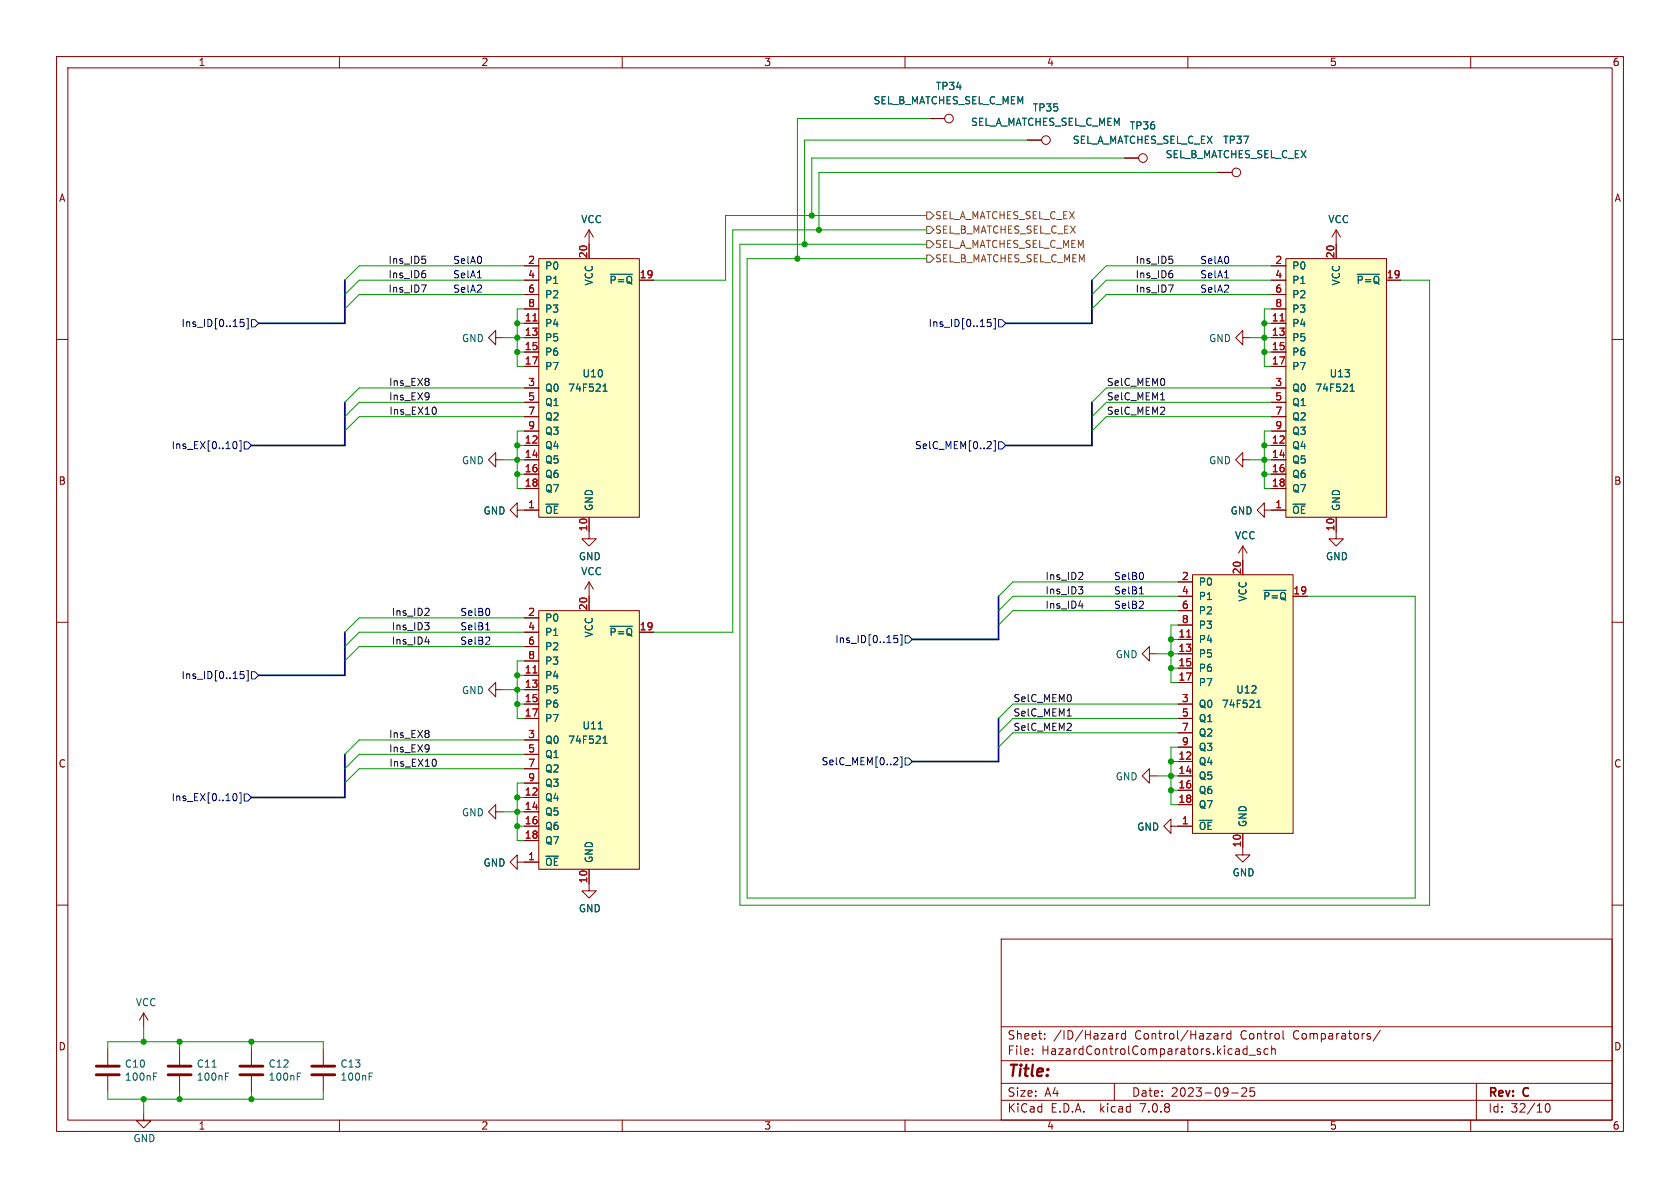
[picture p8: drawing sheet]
<svg xmlns="http://www.w3.org/2000/svg" width="297mm" height="210mm" viewBox="0 0 297 210" stroke-linecap="round" stroke-linejoin="round" font-family="sans-serif">
<g fill="none" stroke="#840000" stroke-width=".18">
<path d="M10 10h277v190h-277zM12 12h273v186h-273zM60 10v2M110 10v2M160 10v2M210 10v2M260 10v2M164.5 21h2.5M181.6 24.8h2.5M198.8 27.9h2.5M215.3 30.5h2.5M10 60h2"/>
<path d="M87.6 59.7v-1.3l-1.2 1.3 1.2 1.3v-1.3h1.3M92.7 57.2h2.5M92.7 59.7h2.5M92.7 49.5h2.5M92.7 47h2.5M92.7 52.1h2.5M92.7 54.6h2.5M95.2 45.7h17.8v45.7h-17.8zM104.1 40.6v5.1M104.1 40.6l-.7 1.3M104.1 40.6l.8 1.3M113 49.5h2.6"/>
<path d="M219.7 59.7v-1.3l-1.3 1.3 1.3 1.3v-1.3h1.3M224.8 57.2h2.5M224.8 59.7h2.5M224.8 49.5h2.5M224.8 47h2.5M224.8 52.1h2.5M224.8 54.6h2.5M227.3 45.7h17.8v45.7h-17.8zM236.2 40.6v5.1M236.2 40.6l-.7 1.3M236.2 40.6l.8 1.3M245.1 49.5h2.5"/>
<path d="M285 60h2M92.7 78.7h2.5M92.7 62.2h2.5M92.7 64.8h2.5M92.7 68.6h2.5M92.7 71.1h2.5M92.7 73.7h2.5M92.7 76.2h2.5M224.8 78.7h2.5M224.8 62.2h2.5M224.8 64.8h2.5M224.8 68.6h2.5"/>
<path d="M224.8 71.1h2.5M224.8 73.7h2.5M224.8 76.2h2.5M87.6 81.3v-1.3l-1.2 1.3 1.2 1.3v-1.3h1.3M91.4 90.2v-1.3l-1.2 1.3 1.2 1.2v-1.2h3.8M92.7 81.3h2.5M92.7 83.8h2.5M92.7 86.4h2.5M104.1 91.4v3.9h1.3l-1.3 1.2-1.2-1.2h1.2M219.7 81.3v-1.3l-1.3 1.3 1.3 1.3v-1.3h1.3M219.7 96.5v5.1M219.7 96.5l-.8 1.3"/>
<path d="M219.7 96.5l.8 1.3M223.5 90.2v-1.3l-1.3 1.3 1.3 1.2v-1.2h3.8M224.8 81.3h2.5M224.8 83.8h2.5M224.8 86.4h2.5M236.2 91.4v3.9h1.3l-1.3 1.2-1.3-1.2h1.3M10 110h2M92.7 119.4h2.5M92.7 111.8h2.5M92.7 109.2h2.5M92.7 114.3h2.5M92.7 116.8h2.5"/>
<path d="M95.2 108h17.8v45.7h-17.8zM104.1 102.9l-.7 1.2M104.1 102.9v5.1M104.1 102.9l.8 1.2M113 111.8h2.6M203.2 115.6v-1.3l-1.3 1.3 1.3 1.2v-1.2h1.3M208.3 113h2.5M208.3 115.6h2.5M208.3 118.1h2.5M208.3 105.4h2.5M208.3 102.9h2.5M208.3 108h2.5"/>
<path d="M208.3 110.5h2.5M210.8 101.6h17.8v45.7h-17.8zM228.6 105.4h2.5M285 110h2M87.6 121.9v-1.2l-1.2 1.2 1.2 1.3v-1.3h1.3M92.7 124.5h2.5M92.7 127h2.5M92.7 121.9h2.5M92.7 130.8h2.5M92.7 133.4h2.5M92.7 135.9h2.5M92.7 138.4h2.5"/>
<path d="M203.2 137.2v-1.3l-1.3 1.3 1.3 1.2v-1.2h1.3M208.3 134.6h2.5M208.3 137.2h2.5M208.3 139.7h2.5M208.3 120.7h2.5M208.3 124.5h2.5M208.3 127h2.5M208.3 129.5h2.5M208.3 132.1h2.5M10 160h2M87.6 143.5v-1.3l-1.2 1.3 1.2 1.3v-1.3h1.3M91.4 152.4v-1.3l-1.2 1.3 1.2 1.3v-1.3h3.8"/>
<path d="M92.7 146.1h2.5M92.7 141h2.5M92.7 143.5h2.5M92.7 148.6h2.5M104.1 153.7v3.8h1.3l-1.3 1.3-1.2-1.3h1.2M207 146.1v-1.3l-1.3 1.3 1.3 1.2v-1.2h3.8M208.3 142.2h2.5M219.7 147.3v3.8h1.3l-1.3 1.3-1.3-1.3h1.3M285 160h2M25.4 179.1l-.8 1.2M25.4 179.1v2.5M25.4 179.1l.8 1.2"/>
<path d="M177 166h108v32h-108zM19 185.4v2.8M19 190.2v2.8M25.4 196.9v1.2h1.3l-1.3 1.3-1.3-1.3h1.3M31.7 185.4v2.8M31.7 190.2v2.8M44.4 185.4v2.8M44.4 190.2v2.8M57.1 185.4v2.8M57.1 190.2v2.8M60 198v2M110 198v2"/>
<path d="M160 198v2M177 194.5h108M177 191.5h108M177 187.5h108M177 181.5h108M182.5 186.3v.1M182.5 185.5v.1M184.7 183.6v.1M184.7 182.8v.1M197 191.5v3M197.4 182.7v1M197.8 182.7l-.3 .1-.1 .2"/>
<path d="M199 182.8l-.5-.1-.3 .3v.4l.2 .2h.6M199 182.2v1.5M210 198v2M216 182.7v1M216.5 182.7l-.3 .1-.2 .2M217.6 182.8l-.4-.1-.3 .3v.4l.1 .2h.6M217.6 182.2v1.5M217.7 193.2h1.2M219.5 192.4l.6-.1 .2 .1 .1 .3-.9 1.1h.9M220 185.4l.5 .1M220.5 184.9v1.5M220.5 186.3l-.5 .1"/>
<path d="M220.8 186.5h1.2M221.7 192.3h-.7v.7l.2-.1h.5l.1 .3-.1 .5-.2 .1-.5-.1M222.8 185.5l-.3-.1-.3 .2 .1 .2 .5 .2v.3h-.6M224.2 185.5l-.5-.1-.2 .3v.4l.1 .2h.6M224.8 185.5l.2-.1 .4 .1 .1 .9M224.8 184.9v1.5M226.8 182.2v1.3l.2 .2M244 182.1l-1.3 2M260 198v2M261 191.5v6.5M273.4 195.2l.1-.1a.81 .81 0 0 1 .6 .6 .81 .81 0 0 1-.3 .8l-.1 .1a.81 .81 0 0 1-.6-.6 .81 .81 0 0 1 .3-.8z"/>
<circle cx="167.8" cy="21" r=".76"/>
<circle cx="184.9" cy="24.8" r=".76"/>
<circle cx="202.1" cy="27.9" r=".76"/>
<circle cx="218.6" cy="30.5" r=".76"/>
</g>
<g fill="#ffffc2" stroke="#ffffc2" stroke-width=".18">
<path d="M210.8 101.6h17.8v45.7h-17.8z"/>
<path d="M227.3 45.7h17.8v45.7h-17.8z"/>
<path d="M95.2 108h17.8v45.7h-17.8z"/>
<path d="M95.2 45.7h17.8v45.7h-17.8z"/>
</g>
<path d="M94.2 56.7h.7M226.3 56.7h.7M94.2 119h.7M209.8 112.6h.7" fill="none" stroke="#a90000" stroke-width=".18"/>
<g fill="none" stroke="#006464" stroke-width=".18">
<path d="M107.9 48.5h3.9M239.9 48.5h4M106.6 69.2h.7M106.6 68.3l.4-.4v1.3M238.7 69.2h.7M238.7 68.3l.4-.4v1.3M107.9 110.7h3.9M223.4 104.4h4M105.8 128.8h.7M106.6 131.4h.7M106.6 130.5l.4-.4v1.3M222.2 125h.7"/>
<path d="M222.2 124.1l.3-.3v1.2M27.2 190.3h.4M27.2 189.7h.6M37.5 188.6h.7M39.9 190.3h.4M39.9 189.7h.6M52.6 190.3h.4M52.6 189.7h.6M65.3 190.3h.4M65.3 189.7h.6"/>
</g>
<path d="M17 190h4.1M17 188.5h4.1M29.7 190h4.1M29.7 188.5h4.1M42.4 190h4.1M42.4 188.5h4.1M55.1 190h4.1M55.1 188.5h4.1" fill="none" stroke="#840000" stroke-width=".51"/>
<path d="M163.8 37.5h.7l.6 .6-.6 .6h-.7zM163.8 40h.7l.6 .6-.6 .7h-.7zM163.8 45.1h.7l.6 .6-.6 .7h-.7zM163.8 42.5h.7l.6 .7-.6 .6h-.7z" fill="none" stroke="#725600" stroke-width=".18"/>
<g fill="none" stroke="#000084" stroke-width=".18">
<path d="M42.5 56.5h.6M42.5 57l.4-.1 .3 .3-.2 .5h-.5M43.6 56.3h.3v1.9h-.3M44.4 56.5h.7l.6 .7-.6 .6h-.7zM174.6 57l.4-.1 .2 .3-.1 .5h-.5M174.6 56.5h.6M175.7 56.3h.3v1.9h-.3M176.5 56.5h.7l.6 .7-.6 .6h-.7zM41.3 78.1l.2-.1a.68 .68 0 0 1 .4 .7 .68 .68 0 0 1-.4 .6h-.2M42.3 77.9h.3v1.8h-.3M43.2 78.1h.6l.6 .6-.6 .7h-.6zM175 78l.2 .3v.3l-.7 .7h.7"/>
<path d="M175.7 77.9h.3v1.8h-.3M176.5 78.1h.7l.6 .6-.6 .7h-.7zM42.5 119.2h.4l.3 .2-.2 .5h-.5M42.5 118.7h.6M43.6 118.6h.3v1.8h-.3M44.4 118.7h.7l.6 .7-.6 .6h-.7zM158.1 112.9l.4-.1 .2 .3-.1 .4h-.5M158.1 112.3h.6M159.2 112.2h.3v1.8h-.3M160 112.4h.7l.6 .6-.6 .7h-.7zM158.5 133.9l.2 .3v.3l-.8 .7h.8M159.2 133.8h.3v1.8h-.3"/>
<path d="M160 134h.7l.6 .6-.6 .7h-.7zM41.3 140.3h.2a.68 .68 0 0 1 .4 .6 .68 .68 0 0 1-.4 .6h-.2M42.3 140.2h.3v1.8h-.3M43.2 140.3h.6l.6 .7-.6 .6h-.6z"/>
</g>
<g fill="none" stroke="#0f0f0f" stroke-width=".18">
<path d="M74.5 50.4h.8l-.5 1.2M75.2 45.9v.5M75.2 48.4v.6M206.6 50.4h.8l-.5 1.2M207.3 45.9v.5M207.3 48.4v.6M76.9 72l.2 .4-.2 .8M205.2 70.7h.7M75.1 110.1h.8l-.5 .4M75.1 113.5h.8M75.7 107.6l.2 .2-.1 .3-.7 .7h.8M75.8 110.7v.5"/>
<path d="M190.6 103.7h.8l-.4 .5M190.7 107.1h.8M191.3 101.2l.1 .2v.3l-.8 .7h.8M191.4 104.3v.6M76.9 134.3l.2 .4-.2 .7M188.7 126.6h.7"/>
</g>
<path d="M84.4 49.1h.7M216.5 49.1h.7M85.8 113.9h.8M85.9 111.3h.7M86.5 107.8v.8M86.5 112.7v.5M201.4 107.5h.8M201.4 105h.8M202.1 101.4v.8M202.1 106.4v.4" fill="none" stroke="#0000c2" stroke-width=".18"/>
<path d="M61 49.5v7.7h-15.3M193 49.5v7.7h-15.2M61 71.1v7.6h-16.6M193 71.1v7.6h-15.2M61 111.8v7.6h-15.3M176.5 105.4v7.6h-15.2M61 133.4v7.6h-16.6M176.5 127v7.6h-15.2" fill="none" stroke="#000084" stroke-width=".3"/>
<g fill="none" stroke="#009600" stroke-width=".18">
<path d="M163.8 38.1h-35.5v11.4h-12.7M164.5 21h-23.5v24.7M181.6 24.8h-39.4v18.4M198.8 27.9h-55.3v10.2M215.3 30.5h-70.5v10.1M88.9 59.7h3.8M91.4 57.2h1.3M92.7 54.6h-1.3v10.2h1.3M92.7 49.5h-29.2l-2.5 2.6M92.7 52.1h-29.2l-2.5 2.5M92.7 47h-29.2l-2.5 2.5M163.8 40.6h-34.3v71.2h-13.9"/>
<path d="M163.8 45.7h-31.7v113.1h118.1v-53.4h-19.1M163.8 43.2h-33v116.8h121.9v-110.5h-5.1M221 59.7h3.8M223.5 57.2h1.3M224.8 49.5h-29.2l-2.6 2.6M224.8 54.6h-1.3v10.2h1.3M224.8 52.1h-29.2l-2.6 2.5M224.8 47h-29.2l-2.6 2.5M91.4 78.7h1.3M91.4 62.2h1.3M92.7 76.2h-1.3v10.2h1.3M92.7 68.6h-29.2l-2.5 2.5"/>
<path d="M92.7 73.7h-29.2l-2.5 2.5M92.7 71.1h-29.2l-2.5 2.6M223.5 78.7h1.3M223.5 62.2h1.3M224.8 76.2h-1.3v10.2h1.3M224.8 68.6h-29.2l-2.6 2.5M224.8 73.7h-29.2l-2.6 2.5M224.8 71.1h-29.2l-2.6 2.6M88.9 81.3h3.8M91.4 83.8h1.3M221 81.3h3.8M223.5 83.8h1.3"/>
<path d="M91.4 119.4h1.3M92.7 111.8h-29.2l-2.5 2.5M92.7 109.2h-29.2l-2.5 2.6M92.7 116.8h-1.3v10.2h1.3M92.7 114.3h-29.2l-2.5 2.5M204.5 115.6h3.8M207 118.1h1.3M207 113h1.3M208.3 105.4h-29.2l-2.6 2.6M208.3 110.5h-1.3v10.2h1.3M208.3 102.9h-29.2l-2.6 2.5M208.3 108h-29.2l-2.6 2.5"/>
<path d="M88.9 121.9h3.8M91.4 124.5h1.3M92.7 138.4h-1.3v10.2h1.3M92.7 135.9h-29.2l-2.5 2.5M92.7 133.4h-29.2l-2.5 2.5M92.7 130.8h-29.2l-2.5 2.6M204.5 137.2h3.8M207 139.7h1.3M207 134.6h1.3M208.3 127h-29.2l-2.6 2.5M208.3 132.1h-1.3v10.1h1.3M208.3 129.5h-29.2l-2.6 2.6"/>
<path d="M208.3 124.5h-29.2l-2.6 2.5M88.9 143.5h3.8M91.4 146.1h1.3M91.4 141h1.3M19 193v1.3h38.1v-1.3M19 185.4v-1.2h38.1v1.2M25.4 181.6v2.6M25.4 194.3v2.6M31.7 184.2v1.2M31.7 193v1.3M44.4 184.2v1.2M44.4 193v1.3"/>
</g>
<g fill="#009600" stroke="#009600" stroke-width=".18">
<circle cx="25.4" cy="194.3" r=".46"/>
<circle cx="31.7" cy="194.3" r=".46"/>
<circle cx="44.4" cy="194.3" r=".46"/>
<circle cx="44.4" cy="184.2" r=".46"/>
<circle cx="25.4" cy="184.2" r=".46"/>
<circle cx="31.7" cy="184.2" r=".46"/>
<circle cx="91.4" cy="62.2" r=".46"/>
<circle cx="91.4" cy="59.7" r=".46"/>
<circle cx="91.4" cy="78.7" r=".46"/>
<circle cx="91.4" cy="141" r=".46"/>
<circle cx="91.4" cy="143.5" r=".46"/>
<circle cx="91.4" cy="121.9" r=".46"/>
<circle cx="91.4" cy="124.5" r=".46"/>
<circle cx="91.4" cy="146.1" r=".46"/>
<circle cx="91.4" cy="119.4" r=".46"/>
<circle cx="91.4" cy="57.2" r=".46"/>
<circle cx="141" cy="45.7" r=".46"/>
<circle cx="143.5" cy="38.1" r=".46"/>
<circle cx="142.2" cy="43.2" r=".46"/>
<circle cx="144.8" cy="40.6" r=".46"/>
<circle cx="207" cy="137.2" r=".46"/>
<circle cx="207" cy="139.7" r=".46"/>
<circle cx="207" cy="134.6" r=".46"/>
<circle cx="207" cy="115.6" r=".46"/>
<circle cx="207" cy="118.1" r=".46"/>
<circle cx="223.5" cy="59.7" r=".46"/>
<circle cx="223.5" cy="62.2" r=".46"/>
<circle cx="223.5" cy="57.2" r=".46"/>
<circle cx="91.4" cy="81.3" r=".46"/>
<circle cx="91.4" cy="83.8" r=".46"/>
<circle cx="207" cy="113" r=".46"/>
<circle cx="223.5" cy="78.7" r=".46"/>
<circle cx="223.5" cy="81.3" r=".46"/>
<circle cx="223.5" cy="83.8" r=".46"/>
</g>
<text font-size="2.8" fill="#840000" x="178" y="190.9">Title:</text>
<g font-size="2.1" fill="#840000">
<text x="178" y="184">Sheet:</text>
<text x="186.2" y="184">/ID/Hazard</text>
<text x="200.7" y="184">Control/Hazard</text>
<text x="219.5" y="184">Control</text>
<text x="228.9" y="184">Comparators/</text>
<text x="178" y="186.7">File:</text>
<text x="184.1" y="186.7">HazardControlComparators.kicad_sch</text>
<text x="178" y="196.9">KiCad</text>
<text x="178" y="194.1">Size:</text>
<text x="184.7" y="194.1">A4</text>
<text x="185.7" y="196.9">E.D.A.</text>
<text x="194.6" y="196.9">kicad</text>
<text x="200" y="194.1">Date:</text>
<text x="201.8" y="196.9">7.0.8</text>
<text x="207" y="194.1">2023-09-25</text>
<text x="263" y="194.3">Rev:</text>
<text x="263" y="196.9">Id:</text>
<text x="267.1" y="196.9">32/10</text>
<text x="269.4" y="194.3">C</text>
</g>
<g font-size="1.8" fill="#840000">
<text x="35" y="11.9">1</text>
<text x="85" y="11.9">2</text>
<text x="135" y="11.9">3</text>
<text x="185" y="11.9">4</text>
<text x="235" y="11.9">5</text>
<text x="285" y="11.9">6</text>
<text x="10.3" y="35.9">A</text>
<text x="285.3" y="35.9">A</text>
<text x="10.3" y="85.9">B</text>
<text x="285.3" y="85.9">B</text>
<text x="10.3" y="135.9">C</text>
<text x="285.3" y="135.9">C</text>
<text x="10.3" y="185.9">D</text>
<text x="285.3" y="185.9">D</text>
<text x="35" y="199.9">1</text>
<text x="85" y="199.9">2</text>
<text x="135" y="199.9">3</text>
<text x="185" y="199.9">4</text>
<text x="235" y="199.9">5</text>
<text x="285" y="199.9">6</text>
</g>
<g font-size="1.8" fill="#006464">
<text x="165.3" y="16.1">TP34</text>
<text x="154.3" y="18.6">SEL_B_MATCHES_SEL_C_MEM</text>
<text x="171.6" y="22.5">SEL_A_MATCHES_SEL_C_MEM</text>
<text x="182.5" y="19.9">TP35</text>
<text x="199.6" y="23.1">TP36</text>
<text x="189.6" y="25.6">SEL_A_MATCHES_SEL_C_EX</text>
<text x="206" y="28.2">SEL_B_MATCHES_SEL_C_EX</text>
<text x="216.1" y="25.6">TP37</text>
<text x="102.7" y="39.6">VCC</text>
<text x="234.7" y="39.6">VCC</text>
<text x="96.3" y="47.9">P0</text>
<text x="228.3" y="47.9">P0</text>
<text x="96.3" y="50.4">P1</text>
<text x="96.3" y="52.9">P2</text>
<text x="105" y="50.6" transform="rotate(-90 105 50.6)">VCC</text>
<text x="107.6" y="50.4">~{P=Q}</text>
<text x="228.3" y="50.4">P1</text>
<text x="228.3" y="52.9">P2</text>
<text x="237.1" y="50.6" transform="rotate(-90 237.1 50.6)">VCC</text>
<text x="239.7" y="50.4">~{P=Q}</text>
<text x="96.3" y="58">P4</text>
<text x="96.3" y="55.5">P3</text>
<text x="228.3" y="58">P4</text>
<text x="228.3" y="55.5">P3</text>
<text x="81.6" y="60.7">GND</text>
<text x="96.3" y="60.6">P5</text>
<text x="96.3" y="63.1">P6</text>
<text x="96.3" y="65.6">P7</text>
<text x="213.6" y="60.7">GND</text>
<text x="228.3" y="60.6">P5</text>
<text x="228.3" y="63.1">P6</text>
<text x="228.3" y="65.6">P7</text>
<text x="96.3" y="69.4">Q0</text>
<text x="96.3" y="72">Q1</text>
<text x="100.3" y="69.4">74F521</text>
<text x="102.9" y="66.9">U10</text>
<text x="228.3" y="69.4">Q0</text>
<text x="228.3" y="72">Q1</text>
<text x="232.4" y="69.4">74F521</text>
<text x="235" y="66.9">U13</text>
<text x="96.3" y="74.5">Q2</text>
<text x="96.3" y="77.1">Q3</text>
<text x="228.3" y="74.5">Q2</text>
<text x="228.3" y="77.1">Q3</text>
<text x="81.6" y="82.3">GND</text>
<text x="96.3" y="79.6">Q4</text>
<text x="96.3" y="82.1">Q5</text>
<text x="213.6" y="82.3">GND</text>
<text x="228.3" y="79.6">Q4</text>
<text x="228.3" y="82.1">Q5</text>
<text x="96.3" y="84.7">Q6</text>
<text x="96.3" y="87.2">Q7</text>
<text x="228.3" y="84.7">Q6</text>
<text x="228.3" y="87.2">Q7</text>
<text x="85.4" y="91.2">GND</text>
<text x="96.3" y="91">~{OE}</text>
<text x="105" y="90.4" transform="rotate(-90 105 90.4)">GND</text>
<text x="217.5" y="91.2">GND</text>
<text x="218.2" y="95.5">VCC</text>
<text x="228.3" y="91">~{OE}</text>
<text x="237.1" y="90.4" transform="rotate(-90 237.1 90.4)">GND</text>
<text x="102.2" y="99.2">GND</text>
<text x="102.7" y="101.9">VCC</text>
<text x="234.3" y="99.2">GND</text>
<text x="211.8" y="103.7">P0</text>
<text x="211.8" y="106.3">P1</text>
<text x="220.6" y="106.4" transform="rotate(-90 220.6 106.4)">VCC</text>
<text x="223.2" y="106.3">~{P=Q}</text>
<text x="96.3" y="110.1">P0</text>
<text x="96.3" y="112.6">P1</text>
<text x="105" y="112.8" transform="rotate(-90 105 112.8)">VCC</text>
<text x="107.6" y="112.6">~{P=Q}</text>
<text x="211.8" y="113.9">P4</text>
<text x="211.8" y="108.8">P2</text>
<text x="211.8" y="111.4">P3</text>
<text x="96.3" y="115.2">P2</text>
<text x="96.3" y="117.7">P3</text>
<text x="197.1" y="116.6">GND</text>
<text x="211.8" y="116.4">P5</text>
<text x="211.8" y="119">P6</text>
<text x="81.6" y="122.9">GND</text>
<text x="96.3" y="120.2">P4</text>
<text x="96.3" y="122.8">P5</text>
<text x="96.3" y="125.3">P6</text>
<text x="211.8" y="121.5">P7</text>
<text x="211.8" y="125.3">Q0</text>
<text x="215.9" y="125.3">74F521</text>
<text x="218.4" y="122.8">U12</text>
<text x="96.3" y="127.9">P7</text>
<text x="96.3" y="131.7">Q0</text>
<text x="100.3" y="131.7">74F521</text>
<text x="102.9" y="129.1">U11</text>
<text x="211.8" y="127.9">Q1</text>
<text x="211.8" y="130.4">Q2</text>
<text x="96.3" y="134.2">Q1</text>
<text x="96.3" y="136.8">Q2</text>
<text x="211.8" y="135.5">Q4</text>
<text x="211.8" y="132.9">Q3</text>
<text x="96.3" y="141.8">Q4</text>
<text x="96.3" y="139.3">Q3</text>
<text x="197.1" y="138.2">GND</text>
<text x="211.8" y="138">Q5</text>
<text x="211.8" y="140.6">Q6</text>
<text x="211.8" y="143.1">Q7</text>
<text x="81.6" y="144.5">GND</text>
<text x="96.3" y="144.4">Q5</text>
<text x="96.3" y="146.9">Q6</text>
<text x="96.3" y="149.5">Q7</text>
<text x="200.9" y="147">GND</text>
<text x="211.8" y="146.9">~{OE}</text>
<text x="220.6" y="146.3" transform="rotate(-90 220.6 146.3)">GND</text>
<text x="85.4" y="153.4">GND</text>
<text x="96.3" y="153.3">~{OE}</text>
<text x="105" y="152.7" transform="rotate(-90 105 152.7)">GND</text>
<text x="217.8" y="155.1">GND</text>
<text x="102.2" y="161.5">GND</text>
<text x="23.9" y="178.1">VCC</text>
<text x="22" y="191.2">100nF</text>
<text x="22" y="188.9">C10</text>
<text x="34.7" y="191.2">100nF</text>
<text x="34.7" y="188.9">C11</text>
<text x="47.4" y="191.2">100nF</text>
<text x="47.4" y="188.9">C12</text>
<text x="60.1" y="191.2">100nF</text>
<text x="60.1" y="188.9">C13</text>
<text x="23.5" y="202.1">GND</text>
</g>
<g font-size="1.8" fill="#725600">
<text x="165.2" y="41.5">SEL_B_MATCHES_SEL_C_EX</text>
<text x="165.2" y="39">SEL_A_MATCHES_SEL_C_EX</text>
<text x="165.2" y="46.6">SEL_B_MATCHES_SEL_C_MEM</text>
<text x="165.2" y="44">SEL_A_MATCHES_SEL_C_MEM</text>
</g>
<g font-size="1.8" fill="#0f0f0f">
<text x="68.6" y="46.7">Ins_ID5</text>
<text x="200.7" y="46.7">Ins_ID5</text>
<text x="68.6" y="51.8">Ins_ID7</text>
<text x="68.6" y="49.3">Ins_ID6</text>
<text x="200.7" y="49.3">Ins_ID6</text>
<text x="200.7" y="51.8">Ins_ID7</text>
<text x="68.7" y="68.3">Ins_EX8</text>
<text x="68.7" y="70.9">Ins_EX9</text>
<text x="195.6" y="68.3">SelC_MEM0</text>
<text x="195.6" y="70.9">SelC_MEM1</text>
<text x="68.7" y="73.4">Ins_EX10</text>
<text x="195.6" y="73.4">SelC_MEM2</text>
<text x="184.7" y="107.7">Ins_ID4</text>
<text x="184.7" y="105.1">Ins_ID3</text>
<text x="184.7" y="102.6">Ins_ID2</text>
<text x="69.2" y="111.5">Ins_ID3</text>
<text x="69.2" y="109">Ins_ID2</text>
<text x="69.2" y="114">Ins_ID4</text>
<text x="179.1" y="124.2">SelC_MEM0</text>
<text x="68.7" y="130.5">Ins_EX8</text>
<text x="179.1" y="126.7">SelC_MEM1</text>
<text x="179.1" y="129.3">SelC_MEM2</text>
<text x="68.7" y="133.1">Ins_EX9</text>
<text x="68.7" y="135.6">Ins_EX10</text>
</g>
<g font-size="1.8" fill="#0000c2">
<text x="80" y="46.7">SelA0</text>
<text x="212.1" y="46.7">SelA0</text>
<text x="80" y="51.8">SelA2</text>
<text x="80" y="49.3">SelA1</text>
<text x="212.1" y="49.3">SelA1</text>
<text x="212.1" y="51.8">SelA2</text>
<text x="196.8" y="105.2">SelB1</text>
<text x="196.8" y="102.6">SelB0</text>
<text x="196.8" y="107.7">SelB2</text>
<text x="81.3" y="109">SelB0</text>
<text x="81.3" y="111.5">SelB1</text>
<text x="81.3" y="114.1">SelB2</text>
</g>
<g font-size="1.8" fill="#a90000">
<text x="93.3" y="46.7">2</text>
<text x="103.9" y="45.8" transform="rotate(-90 103.9 45.8)">20</text>
<text x="225.4" y="46.7">2</text>
<text x="236" y="45.8" transform="rotate(-90 236 45.8)">20</text>
<text x="93.3" y="49.3">4</text>
<text x="93.3" y="51.8">6</text>
<text x="113" y="49.3">19</text>
<text x="225.4" y="49.3">4</text>
<text x="225.4" y="51.8">6</text>
<text x="245.1" y="49.3">19</text>
<text x="92.7" y="56.9">11</text>
<text x="92.7" y="59.4">13</text>
<text x="93.3" y="54.4">8</text>
<text x="224.7" y="56.9">11</text>
<text x="224.7" y="59.4">13</text>
<text x="225.4" y="54.4">8</text>
<text x="92.7" y="62">15</text>
<text x="92.7" y="64.5">17</text>
<text x="224.7" y="62">15</text>
<text x="224.7" y="64.5">17</text>
<text x="93.3" y="68.3">3</text>
<text x="93.3" y="70.9">5</text>
<text x="225.4" y="68.3">3</text>
<text x="225.4" y="70.9">5</text>
<text x="93.3" y="73.4">7</text>
<text x="93.3" y="75.9">9</text>
<text x="225.4" y="73.4">7</text>
<text x="225.4" y="75.9">9</text>
<text x="92.7" y="78.5">12</text>
<text x="92.7" y="81">14</text>
<text x="92.7" y="83.6">16</text>
<text x="224.7" y="78.5">12</text>
<text x="224.7" y="81">14</text>
<text x="224.7" y="83.6">16</text>
<text x="92.7" y="86.1">18</text>
<text x="93.3" y="89.9">1</text>
<text x="224.7" y="86.1">18</text>
<text x="225.4" y="89.9">1</text>
<text x="103.9" y="94" transform="rotate(-90 103.9 94)">10</text>
<text x="236" y="94" transform="rotate(-90 236 94)">10</text>
<text x="219.5" y="101.6" transform="rotate(-90 219.5 101.6)">20</text>
<text x="103.9" y="108" transform="rotate(-90 103.9 108)">20</text>
<text x="208.8" y="102.6">2</text>
<text x="208.8" y="105.2">4</text>
<text x="208.8" y="107.7">6</text>
<text x="228.6" y="105.2">19</text>
<text x="93.3" y="109">2</text>
<text x="93.3" y="111.5">4</text>
<text x="113" y="111.5">19</text>
<text x="208.2" y="112.8">11</text>
<text x="208.8" y="110.2">8</text>
<text x="92.7" y="119.1">11</text>
<text x="93.3" y="114">6</text>
<text x="93.3" y="116.6">8</text>
<text x="208.2" y="115.3">13</text>
<text x="208.2" y="117.9">15</text>
<text x="92.7" y="121.7">13</text>
<text x="92.7" y="124.2">15</text>
<text x="208.2" y="120.4">17</text>
<text x="208.8" y="124.2">3</text>
<text x="92.7" y="126.7">17</text>
<text x="93.3" y="130.6">3</text>
<text x="208.8" y="126.7">5</text>
<text x="208.8" y="129.3">7</text>
<text x="208.8" y="131.8">9</text>
<text x="93.3" y="133.1">5</text>
<text x="93.3" y="135.6">7</text>
<text x="208.2" y="134.4">12</text>
<text x="208.2" y="136.9">14</text>
<text x="92.7" y="140.7">12</text>
<text x="92.7" y="143.3">14</text>
<text x="93.3" y="138.2">9</text>
<text x="208.2" y="139.4">16</text>
<text x="208.2" y="142">18</text>
<text x="92.7" y="145.8">16</text>
<text x="92.7" y="148.3">18</text>
<text x="208.8" y="145.8">1</text>
<text x="219.5" y="149.9" transform="rotate(-90 219.5 149.9)">10</text>
<text x="93.3" y="152.1">1</text>
<text x="103.9" y="156.3" transform="rotate(-90 103.9 156.3)">10</text>
</g>
<g font-size="1.8" fill="#000084">
<text x="32" y="58">Ins_ID[0..15]</text>
<text x="164.1" y="58">Ins_ID[0..15]</text>
<text x="30.2" y="79.6">Ins_EX[0..10]</text>
<text x="161.7" y="79.6">SelC_MEM[0..2]</text>
<text x="147.6" y="113.9">Ins_ID[0..15]</text>
<text x="32" y="120.2">Ins_ID[0..15]</text>
<text x="145.1" y="135.5">SelC_MEM[0..2]</text>
<text x="30.2" y="141.8">Ins_EX[0..10]</text>
</g>
</svg>
